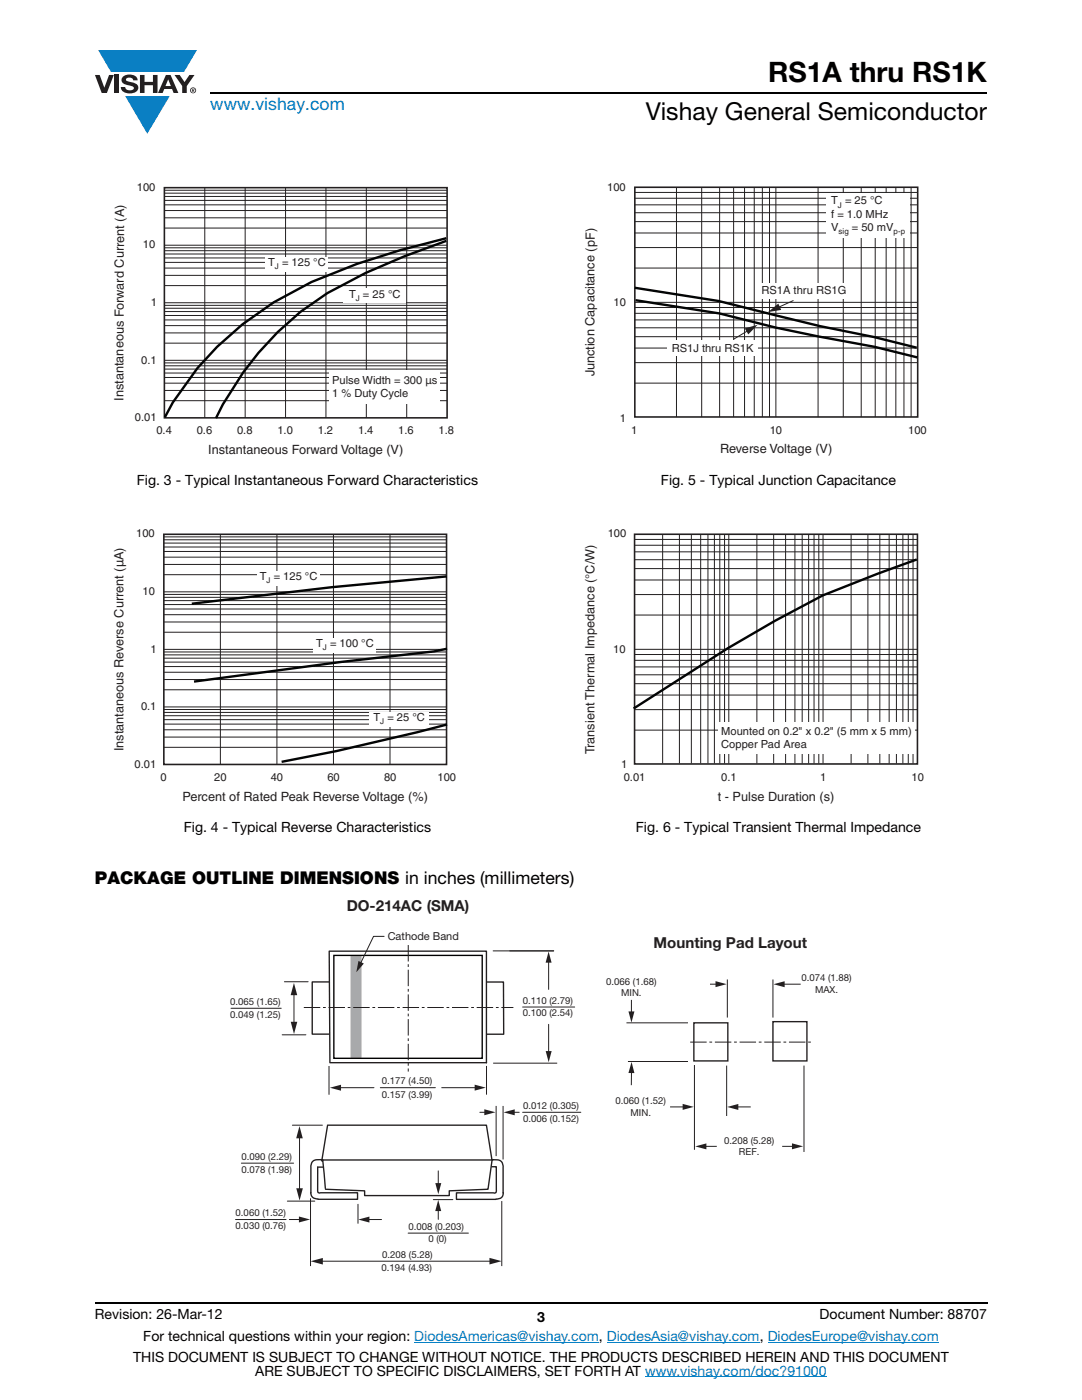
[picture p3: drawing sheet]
<svg xmlns="http://www.w3.org/2000/svg" width="216mm" height="279mm" viewBox="0 0 216 279" stroke-linecap="round" stroke-linejoin="round" font-family="sans-serif">
<g fill="#0a7fc3">
<path d="M19.6 10h19.7l-2.6 4.3h-1.1h-13.5z"/>
<path d="M25 19.2h8.9l-4.5 7.5z"/>
</g>
<g fill="#231f20">
<path d="M18.9 15h1l.9 2.5 1-2.5h.9l-1.4 3.6h-1z"/>
<path d="M22.9 15h.9v3.6h-.9z"/>
<path d="M24.6 15.3a2.1 2.1 0 0 1 2.8 .3l.1 .4h-.9a.79 .79 0 0 0-.7-.5 .79 .79 0 0 0-.8 .4l.3 .3 1 .2a1.08 1.08 0 0 1 1.2 1 1.08 1.08 0 0 1-1.1 1.2 1.73 1.73 0 0 1-2.4-1.2h.9a.96 .96 0 0 0 .8 .6 .96 .96 0 0 0 .9-.4 1.31 1.31 0 0 0-1.2-.6 1.03 1.03 0 0 1-1.1-.6 1.03 1.03 0 0 1 .2-1.1z"/>
<path d="M27.9 15h.9v1.3h1.7v-1.3h.9v3.6h-.9v-1.6h-1.7v1.6h-.9z"/>
<path d="M34.8 15h1.1l.9 1.4 1-1.4h1l-1.5 2.2v1.4h-.9v-1.4z"/>
<path d="M33.6 15.9l.5 1.3h-1.1zM33.1 15l-1.6 3.6h1l.3-.8h1.5l.3 .8h1l-1.6-3.6z"/>
<path d="M38.1 18a.46 .46 0 0 1 .9 0 .46 .46 0 0 1-.9 0zM37.9 18a.6 .6 0 0 0 1.2 0 .6 .6 0 0 0-1.2 0z"/>
<path d="M38.4 17.8h.2v.2h-.2zM38.3 17.7v.7h.1v-.3l.4 .3-.2-.3 .2-.2-.1-.2z"/>
</g>
<path d="M42 18.6h155M18.9 260h178.1" fill="none" stroke="#000" stroke-width=".36"/>
<path d="M82.7 267.9h36.8M121.1 267.9h30.5M128.7 274.8h36.3M153.2 267.9h34.1" fill="none" stroke="#007ec4" stroke-width=".2"/>
<path d="M22.4 36.2h68.2v55h-68.2z" fill="#fff"/>
<g fill="none" stroke="#231f20" stroke-width=".2">
<path d="M32.8 38.5h56.4M32.8 39.2h56.4M32.8 40h56.4M32.8 38h56.4M40.9 37.5v45.9M48.9 37.5v45.9M57 37.5v45.9M65 37.5v45.9M73.1 37.5v45.9M81.2 37.5v45.9M32.8 57h56.4M32.8 55h56.4"/>
<path d="M32.8 53.5h56.4M32.8 52.4h56.4M32.8 50h56.4M32.8 50.7h56.4M32.8 51.5h56.4M32.8 49.5h56.4M32.8 48.9h56.4M32.8 45.5h56.4M32.8 43.5h56.4M32.8 42h56.4M32.8 40.9h56.4M32.8 80h56.4"/>
<path d="M32.8 77.9h56.4M32.8 76.5h56.4M32.8 75.3h56.4M32.8 73h56.4M32.8 73.7h56.4M32.8 74.4h56.4M32.8 72.4h56.4M32.8 71.9h56.4M32.8 68.5h56.4M32.8 66.4h56.4M32.8 65h56.4M32.8 63.8h56.4"/>
<path d="M32.8 61.5h56.4M32.8 62.2h56.4M32.8 63h56.4M32.8 60.9h56.4M32.8 60.4h56.4"/>
</g>
<path d="M32.8 37.5h56.4v45.9h-56.4z" fill="none" stroke="#231f20" stroke-width=".32"/>
<path d="M88.8 48.2l-8.2 3-7.6 3.3-7.7 4a60.4 60.4 0 0 0-22.1 24.7M88.8 47.6l-9 2.3-8.6 2.8-9 3.6a61.2 61.2 0 0 0-29.2 26.7" fill="none" stroke="#020505" stroke-width=".48"/>
<g fill="#fff">
<path d="M53.1 51.3h12.4v2.9h-12.4z"/>
<path d="M68.6 57.5h12.4v3h-12.4z"/>
<path d="M65.8 74h22v6.6h-22z"/>
<path d="M22.4 105.3h68.6v55.1h-68.6z"/>
</g>
<g fill="none" stroke="#231f20" stroke-width=".2">
<path d="M32.7 119.2h56.4M32.7 119.9h56.4M32.7 118.6h56.4M32.7 118.1h56.4M32.7 114.7h56.4M32.7 112.6h56.4M32.7 111.2h56.4M32.7 110.1h56.4M32.7 107.7h56.4M32.7 108.4h56.4M32.7 109.2h56.4M32.7 107.1h56.4"/>
<path d="M44 106.6v46M55.3 106.6v46M66.5 106.6v46M77.8 106.6v46M32.7 137.7h56.4M32.7 135.6h56.4M32.7 134.2h56.4M32.7 133h56.4M32.7 130.7h56.4M32.7 131.4h56.4M32.7 132.1h56.4M32.7 130.1h56.4"/>
<path d="M32.7 129.6h56.4M32.7 126.2h56.4M32.7 124.1h56.4M32.7 122.7h56.4M32.7 121.5h56.4M32.7 120.7h56.4M32.7 149.1h56.4M32.7 147.1h56.4M32.7 145.6h56.4M32.7 144.5h56.4M32.7 142.2h56.4M32.7 142.8h56.4"/>
<path d="M32.7 143.6h56.4M32.7 141.6h56.4M32.7 141.1h56.4"/>
</g>
<path d="M32.7 106.6h56.4v46h-56.4z" fill="none" stroke="#231f20" stroke-width=".32"/>
<path d="M89.1 115l-22.9 2.2-27.9 3.3M89.2 129.5l-2.6 .5-18.4 2.1-29.5 3.9M89.2 144.6l-5.9 1.5-16.2 3.8-10.9 2.1" fill="none" stroke="#020505" stroke-width=".48"/>
<g fill="#fff">
<path d="M51.4 113.9h12.4v2.9h-12.4z"/>
<path d="M62.6 127.3h12.4v3h-12.4z"/>
<path d="M73.8 142h11.7v3h-11.7z"/>
<path d="M116.5 36.2h68.4v54.8h-68.4z"/>
</g>
<path d="M126.7 37.4h56.4v45.8h-56.4z" fill="none" stroke="#231f20" stroke-width=".32"/>
<g fill="none" stroke="#231f20" stroke-width=".2">
<path d="M126.7 39.6h56.4M126.7 38.4h56.4M135 37.4v45.8M140 37.4v45.8M143.6 37.4v45.8M146.4 37.4v45.8M148.6 37.4v45.8M150.5 37.4v45.8M152.1 37.4v45.8M153.5 37.4v45.8M154.8 37.4v45.8M163.2 37.4v45.8"/>
<path d="M168.3 37.4v45.8M171.8 37.4v45.8M174.6 37.4v45.8M176.8 37.4v45.8M178.8 37.4v45.8M180.4 37.4v45.8M181.8 37.4v45.8M126.7 53.5h56.4M126.7 49.4h56.4M126.7 46.5h56.4M126.7 44.2h56.4M126.7 40.9h56.4"/>
<path d="M126.7 42.5h56.4M158.3 60l-3.1 1.4M126.7 76.5h56.4M126.7 72.4h56.4M126.7 69.5h56.4M126.7 67.2h56.4M126.7 62.5h56.4M126.7 63.8h56.4M126.7 65.4h56.4M126.7 61.4h56.4M126.7 60.3h56.4"/>
</g>
<path d="M126.7 57.4l16.7 2.7 20.2 5 10.8 2.2 8.5 2.1M126.8 59.9l16.7 2.7 11.3 2.8 8.5 1.7 11.2 2.1 8.6 2.1" fill="none" stroke="#020505" stroke-width=".48"/>
<path d="M153.2 62.3l2.1-1.7 .6 1.2z" fill="#231f20"/>
<path d="M149.4 65.9l-3 1.8" fill="none" stroke="#231f20" stroke-width=".2"/>
<path d="M148.6 65.5l2.6-.7-1.9 1.9z" fill="#231f20"/>
<g fill="#fff">
<path d="M151.4 56.5h18v3.1h-18z"/>
<path d="M164.9 38.7h16.6v8.8h-16.6z"/>
<path d="M133.2 67.9h18v3.2h-18z"/>
<path d="M116.5 105.3h67.9v55h-67.9z"/>
</g>
<g fill="none" stroke="#231f20" stroke-width=".2">
<path d="M126.6 118.7h56.4M126.6 115.7h56.4M126.6 113.5h56.4M126.6 108.8h56.4M126.6 110.1h56.4M126.6 111.7h56.4M126.6 107.7h56.4M132.2 106.6v45.8M135.6 106.6v45.8M138 106.6v45.8M139.8 106.6v45.8M141.3 106.6v45.8"/>
<path d="M142.6 106.6v45.8M143.6 106.6v45.8M144.6 106.6v45.8M145.4 106.6v45.8M151 106.6v45.8M154.4 106.6v45.8M156.8 106.6v45.8M158.6 106.6v45.8M160.1 106.6v45.8M161.4 106.6v45.8M162.4 106.6v45.8M163.4 106.6v45.8"/>
<path d="M164.2 106.6v45.8M169.8 106.6v45.8M173.2 106.6v45.8M175.6 106.6v45.8M177.4 106.6v45.8M178.9 106.6v45.8M180.2 106.6v45.8M181.2 106.6v45.8M182.2 106.6v45.8M126.6 138.7h56.4M126.6 136.4h56.4M126.6 131.8h56.4"/>
<path d="M126.6 133.1h56.4M126.6 134.7h56.4M126.6 130.6h56.4M126.6 129.6h56.4M126.6 122.7h56.4M126.6 145.7h56.4M126.6 141.6h56.4"/>
</g>
<path d="M126.6 106.6h56.5v45.9h-56.5z" fill="none" stroke="#231f20" stroke-width=".32"/>
<path d="M182.7 111.7l-7.6 2.8-10.9 4.3-9.6 5.1-9.3 5.5-18.7 11.9" fill="none" stroke="#020505" stroke-width=".48"/>
<g fill="#fff">
<path d="M143.4 144.1h39.1v6.3h-39.1z"/>
<path d="M45.9 179.2h124.1v74.8h-124.1z"/>
</g>
<path d="M71 190.7v20.4" fill="none" stroke="#a7a9ac" stroke-width="2.2" stroke-linecap="butt"/>
<path d="M59.8 226.7v10.9" fill="none" stroke="#231f20" stroke-width=".2"/>
<g fill="#231f20">
<path d="M59.8 224.7l.6 2.5h-1.3z"/>
<path d="M59.1 237.1h1.3l-.6 2.5z"/>
</g>
<path d="M75.9 217.1h11M104.3 201h10.4M48.2 232.1h10.4M57.3 239.7h5.5M58.3 224.6h6M104.3 222h11.6M71.4 240.3v3.8M87.5 241.3v2.1" fill="none" stroke="#231f20" stroke-width=".2"/>
<path d="M87.4 239.5l.6 2.2h-1.2z" fill="#231f20"/>
<path d="M87.5 233.7v2.8" fill="none" stroke="#231f20" stroke-width=".2"/>
<path d="M86.9 236.1h1.2l-.6 2.2z" fill="#231f20"/>
<g fill="none" stroke="#231f20" stroke-width=".27">
<path d="M65.6 196h-3.3v10.4h3.3M65.7 189.8h31.4v22.3h-31.3zM97.1 196h3.4v10.4h-3.4M62 238a1.23 1.23 0 0 0 1.4 1.3M63.4 232.9h1.1M63.4 232.9v4.8l.2 .4 7.7-.1v1.3h-7.8M64.1 231.5v-.1a2.2 2.2 0 0 0-1.9 .6l-.2 .7v5.4M64.4 231.5l-.2 .2 .2-.2 .5 5.7M65.3 224.6h31.8l1.1 6.9h-34l1.1-6.8M98.1 232.8h.9l.1 4.9-.2 .4h-7.8v1.3h7.9M98.2 231.7l-.8 5.6-7.8 .4v.9h-16.8v-.9l-7.9-.4M98.3 231.5v-.1a2.2 2.2 0 0 1 1.9 .6l.2 .7v5.4"/>
<path d="M100.4 238a1.19 1.19 0 0 1-1.4 1.3"/>
</g>
<path d="M98.4 189.8h12.1M65.7 212.7v5.8M97.1 212.7v5.8M98.4 212.2h12.8M62 239.2v13.5M86.5 239.4h3.9M99 220.7v10M100.1 239.7v13M100.4 220.7v10.7M64 251.7h34.1" fill="none" stroke="#231f20" stroke-width=".2"/>
<g fill="#231f20">
<path d="M97.7 251l2.4 .7-2.4 .6z"/>
<path d="M62 251.7l2.4-.6v1.3z"/>
</g>
<path d="M58.7 198.2v6.2" fill="none" stroke="#231f20" stroke-width=".2"/>
<g fill="#231f20">
<path d="M58 203.9h1.3l-.6 2.5z"/>
<path d="M58.7 196.2l.6 2.4h-1.3z"/>
</g>
<path d="M56.8 195.9h4.7M46.1 201.2h10M56.3 206.5h4.7M109.5 204.4v5.8" fill="none" stroke="#231f20" stroke-width=".2"/>
<path d="M108.9 209.8h1.2l-.6 2.2z" fill="#231f20"/>
<path d="M109.5 191.7v5.8" fill="none" stroke="#231f20" stroke-width=".2"/>
<path d="M109.5 189.9l.6 2.2h-1.2z" fill="#231f20"/>
<path d="M102.3 222h1.3" fill="none" stroke="#231f20" stroke-width=".2"/>
<path d="M100.5 222l2.2-.6v1.2z" fill="#231f20"/>
<path d="M95.7 222h1.3" fill="none" stroke="#231f20" stroke-width=".2"/>
<path d="M96.6 221.4l2.3 .6-2.3 .6z" fill="#231f20"/>
<path d="M67.6 217.1h7" fill="none" stroke="#231f20" stroke-width=".2"/>
<path d="M65.8 217.1l2.2-.6v1.2z" fill="#231f20"/>
<path d="M88.1 217.1h7" fill="none" stroke="#231f20" stroke-width=".2"/>
<path d="M94.7 216.5l2.2 .6-2.2 .6z" fill="#231f20"/>
<path d="M66.6 190.7h29.6v20.5h-29.6z" fill="none" stroke="#000" stroke-width=".27"/>
<path d="M81.5 188.6v25.3M60.6 201.1h41.8" fill="none" stroke="#231f20" stroke-width=".2" stroke-dasharray="3.3 .5 .5 .5" stroke-linecap="butt"/>
<path d="M140.5 228.8h2.5M81.4 246.1h12.1" fill="none" stroke="#231f20" stroke-width=".2"/>
<path d="M138.5 204.1h6.7v7.6h-6.7zM154.2 203.9h6.8v7.8h-6.8z" fill="none" stroke="#231f20" stroke-width=".27"/>
<path d="M138.7 228.8l2.3-.6v1.2z" fill="#231f20"/>
<path d="M158.4 228.8h-2.3" fill="none" stroke="#231f20" stroke-width=".2"/>
<path d="M158 228.2l2.3 .6-2.3 .6z" fill="#231f20"/>
<path d="M133.7 220.9h2.9" fill="none" stroke="#231f20" stroke-width=".2"/>
<path d="M136.2 220.3l2.2 .6-2.2 .6z" fill="#231f20"/>
<path d="M126 213.7v2.9" fill="none" stroke="#231f20" stroke-width=".2"/>
<path d="M126 211.9l.6 2.3-1.2-.1z" fill="#231f20"/>
<path d="M126 199.5v2.8" fill="none" stroke="#231f20" stroke-width=".2"/>
<path d="M125.4 201.9h1.2l-.6 2.2z" fill="#231f20"/>
<path d="M141.7 196.4h1.5" fill="none" stroke="#231f20" stroke-width=".2"/>
<path d="M142.8 195.8l2.2 .6-2.2 .6z" fill="#231f20"/>
<path d="M156.2 196.4h3.6" fill="none" stroke="#231f20" stroke-width=".2"/>
<path d="M154.3 196.4l2.3-.6v1.2z" fill="#231f20"/>
<path d="M145.1 195.5v7.6M154.2 195.5v7.6M125 204.1h12.3M125.3 211.8h12M138.6 212.5v17M145 212.7v10M160.4 212.7v17.2M146.9 220.9h2.9" fill="none" stroke="#231f20" stroke-width=".2"/>
<path d="M137.7 208h24.1" fill="none" stroke="#231f20" stroke-width=".2" stroke-dasharray="3.3 .5 .5 .5" stroke-linecap="butt"/>
<path d="M145.1 220.9l2.2-.6v1.2z" fill="#231f20"/>
<path d="M76.6 186.9h-2.1l-2.6 5.5" fill="none" stroke="#231f20" stroke-width=".2"/>
<path d="M71.5 191.8l1.1 .5-1.5 1.7z" fill="#231f20"/>
<path d="M76.2 243.4h-2.9" fill="none" stroke="#231f20" stroke-width=".2"/>
<path d="M71.5 243.4l2.2-.6v1.2z" fill="#231f20"/>
<path d="M47 243.4h10.1M60.1 243.4h-2.4" fill="none" stroke="#231f20" stroke-width=".2"/>
<path d="M59.6 242.8l2.3 .6-2.3 .6z" fill="#231f20"/>
<text font-size="5.6" x="153.3" y="16.4">RS1A thru RS1K</text>
<text font-size="4.9" x="128.8" y="24">Vishay General Semiconductor</text>
<text font-size="3.5" fill="#007ec4" x="42" y="21.9">www.vishay.com</text>
<text font-size="3.5" x="18.9" y="176.3">PACKAGE OUTLINE DIMENSIONS in inches (millimeters)</text>
<g font-size="3" fill="#231f20">
<text x="69.2" y="181.7">DO-214AC (SMA)</text>
<text x="130.4" y="189.2">Mounting Pad Layout</text>
</g>
<g font-size="2.8">
<text x="27.3" y="96.8">Fig. 3 - Typical Instantaneous Forward Characteristics</text>
<text x="131.9" y="96.8">Fig. 5 - Typical Junction Capacitance</text>
<text x="36.7" y="166">Fig. 4 - Typical Reverse Characteristics</text>
<text x="126.9" y="166">Fig. 6 - Typical Transient Thermal Impedance</text>
<text x="18.9" y="263.3">Revision: 26-Mar-12</text>
<text x="107.2" y="263.8">3</text>
<text x="163.6" y="263.3">Document Number: 88707</text>
<text x="28.6" y="267.7">For technical questions within your region: DiodesAmericas@vishay.com, DiodesAsia@vishay.com, DiodesEurope@vishay.com</text>
<text x="26.5" y="271.7">THIS DOCUMENT IS SUBJECT TO CHANGE WITHOUT NOTICE. THE PRODUCTS DESCRIBED HEREIN AND THIS DOCUMENT</text>
<text x="50.9" y="274.6">ARE SUBJECT TO SPECIFIC DISCLAIMERS, SET FORTH AT www.vishay.com/doc?91000</text>
</g>
<g font-size="2.5" fill="#231f20">
<text x="118.6" y="75.1" transform="rotate(-90 118.6 75.1)">Junction Capacitance (pF)</text>
<text x="24.6" y="80" transform="rotate(-90 24.6 80)">Instantaneous Forward Current (A)</text>
<text x="41.5" y="90.6">Instantaneous Forward Voltage (V)</text>
<text x="143.7" y="90.4">Reverse Voltage (V)</text>
<text x="24.6" y="150" transform="rotate(-90 24.6 150)">Instantaneous Reverse Current (µA)</text>
<text x="118.6" y="150.5" transform="rotate(-90 118.6 150.5)">Transient Thermal Impedance (°C/W)</text>
<text x="36.4" y="159.8">Percent of Rated Peak Reverse Voltage (%)</text>
<text x="143.2" y="159.8">t - Pulse Duration (s)</text>
</g>
<g font-size="2.2" fill="#231f20">
<text x="27.3" y="38.1">100</text>
<text x="121.2" y="38.1">100</text>
<text x="165.8" y="40.8">T</text>
<text x="168.6" y="40.8">= 25 °C</text>
<text x="165.9" y="43.5">f = 1.0 MHz</text>
<text x="165.9" y="46.1">V</text>
<text x="170" y="46.1">= 50 m</text>
<text x="176.8" y="46.1">V</text>
<text x="28.5" y="49.6">10</text>
<text x="53.5" y="53.1">T = 125 °C</text>
<text x="69.7" y="59.4">T = 25 °C</text>
<text x="151.9" y="58.8">RS1A thru RS1G</text>
<text x="30.1" y="61.1">1</text>
<text x="122.4" y="61.2">10</text>
<text x="134" y="70.2">RS1J thru</text>
<text x="144.6" y="70.2">RS1K</text>
<text x="28.2" y="72.6">0.1</text>
<text x="66.3" y="76.7">Pulse Width = 300 µs</text>
<text x="66.3" y="79.3">1 % Du</text>
<text x="73.6" y="79.3">ty Cycle</text>
<text x="26.9" y="84.1">0.01</text>
<text x="31.2" y="86.7">0.4</text>
<text x="39.3" y="86.7">0.6</text>
<text x="47.3" y="86.7">0.8</text>
<text x="55.3" y="86.7">1.0</text>
<text x="63.4" y="86.7">1.2</text>
<text x="71.4" y="86.7">1.4</text>
<text x="79.5" y="86.7">1.6</text>
<text x="87.5" y="86.7">1.8</text>
<text x="123.7" y="84.2">1</text>
<text x="125.9" y="86.7">1</text>
<text x="153.6" y="86.7">10</text>
<text x="181.2" y="86.7">100</text>
<text x="27.2" y="107.3">100</text>
<text x="121.3" y="107.3">100</text>
<text x="28.5" y="118.8">10</text>
<text x="51.8" y="115.7">T = 125 °C</text>
<text x="30" y="130.3">1</text>
<text x="63.1" y="129.2">T = 100 °C</text>
<text x="122.4" y="130.3">10</text>
<text x="28.1" y="141.8">0.1</text>
<text x="74.5" y="143.9">T = 25 °C</text>
<text x="143.9" y="146.6">Mounted on 0.2&quot; x 0.2&quot; (5 mm x 5 mm)</text>
<text x="143.9" y="149.3">Copper Pad Area</text>
<text x="26.9" y="153.3">0.01</text>
<text x="32.1" y="155.9">0</text>
<text x="42.7" y="155.9">20</text>
<text x="54" y="155.9">40</text>
<text x="65.3" y="155.9">60</text>
<text x="76.6" y="155.9">80</text>
<text x="87.3" y="155.9">100</text>
<text x="124" y="153.3">1</text>
<text x="124.5" y="155.9">0.01</text>
<text x="143.9" y="155.9">0.1</text>
<text x="163.7" y="155.9">1</text>
<text x="181.9" y="155.9">10</text>
<text x="77.4" y="187.6">Cathode Band</text>
</g>
<g font-size="1.9" fill="#231f20">
<text x="121" y="196.5">0.066 (1.68)</text>
<text x="159.9" y="195.9">0.074 (1.88)</text>
<text x="45.9" y="203.1">0.049 (1.25)</text>
<text x="45.9" y="200.5">0.065 (1.65)</text>
<text x="104.3" y="202.9">0.100 (2.54)</text>
<text x="104.3" y="200.3">0.110 (2.79)</text>
<text x="123.9" y="198.8">MIN.</text>
<text x="162.6" y="198.2">MAX.</text>
<text x="76.2" y="219.1">0.157 (3.99)</text>
<text x="76.2" y="216.2">0.177 (4.50)</text>
<text x="104.4" y="221.3">0.012 (0.305)</text>
<text x="122.8" y="220.4">0.060 (1.52)</text>
<text x="104.4" y="223.9">0.006 (0.152)</text>
<text x="125.8" y="222.7">MIN.</text>
<text x="48.2" y="231.5">0.090 (2.29)</text>
<text x="144.5" y="228.3">0.208 (5.28)</text>
<text x="147.4" y="230.6">REF.</text>
<text x="48.2" y="234">0.078 (1.98)</text>
<text x="47" y="245.2">0.030 (0.76)</text>
<text x="47" y="242.7">0.060 (1.52)</text>
<text x="81.5" y="245.4">0.008 (0.203)</text>
<text x="76.3" y="251.1">0.208 (5.28)</text>
<text x="85.5" y="248">0 (0)</text>
<text x="76.2" y="253.6">0.194 (4.93)</text>
</g>
<g font-size="1.6" fill="#231f20">
<text x="167.2" y="41.4">J</text>
<text x="167.3" y="46.8">sig</text>
<text x="178.3" y="46.8">p-p</text>
<text x="54.9" y="53.8">J</text>
<text x="71" y="60">J</text>
<text x="53.2" y="116.4">J</text>
<text x="64.4" y="129.8">J</text>
<text x="75.9" y="144.5">J</text>
</g>
</svg>
